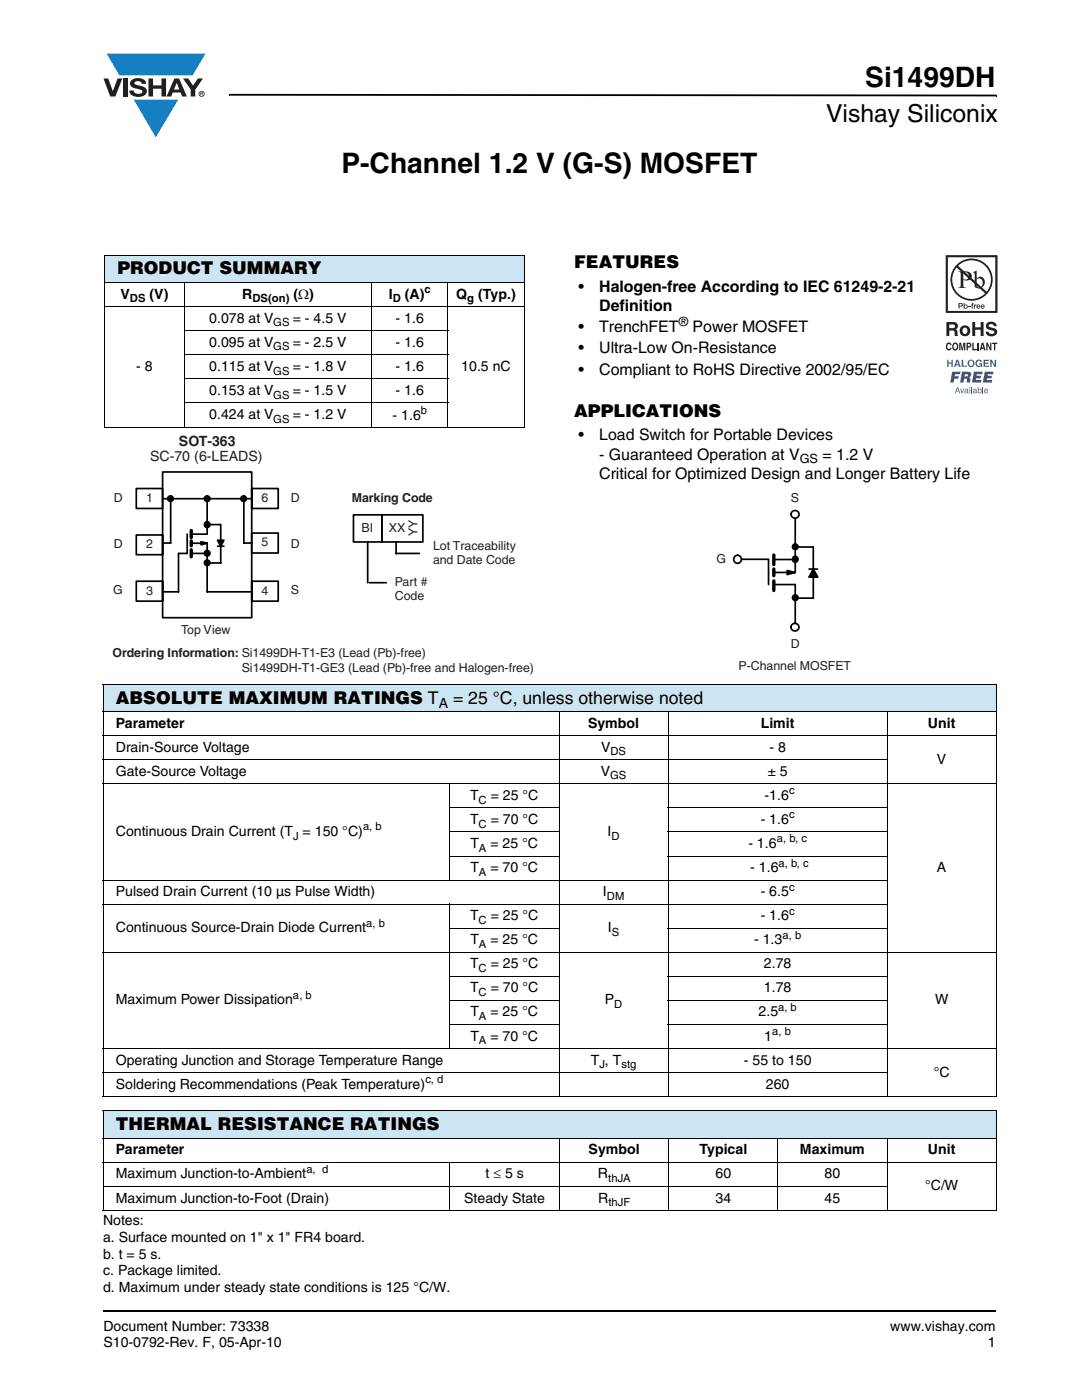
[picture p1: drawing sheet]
<svg xmlns="http://www.w3.org/2000/svg" width="216mm" height="279mm" viewBox="0 0 216 279" stroke-linecap="round" stroke-linejoin="round" font-family="sans-serif">
<g fill="#147fc3">
<path d="M21.3 10.7h19.7l-2.6 4.4h-3.8h-10.8z"/>
<path d="M26.7 19.9h8.9l-4.5 7.5z"/>
</g>
<g fill="#231f20">
<path d="M20.6 15.7h1l.9 2.5 1-2.5h.9l-1.4 3.6h-1z"/>
<path d="M24.6 15.7h.9v3.6h-.9z"/>
<path d="M26.3 16a2.1 2.1 0 0 1 2.8 .3l.1 .4h-.9a.79 .79 0 0 0-.7-.5 .79 .79 0 0 0-.8 .4l.3 .3 1 .2a1.08 1.08 0 0 1 1.2 1.1 1.08 1.08 0 0 1-1.1 1.1 1.73 1.73 0 0 1-2.4-1.2h.9a.96 .96 0 0 0 .8 .6 .96 .96 0 0 0 .9-.4 1.31 1.31 0 0 0-1.2-.6 1.03 1.03 0 0 1-1.1-.6 1.03 1.03 0 0 1 .2-1.1z"/>
<path d="M29.6 15.7h.9v1.3h1.7v-1.3h.9v3.6h-.9v-1.6h-1.7v1.6h-.9z"/>
<path d="M36.5 15.7h1.1l.9 1.4 1-1.4h1l-1.5 2.2v1.4h-.9v-1.4z"/>
<path d="M35.3 16.5l.5 1.4h-1.1zM34.8 15.7l-1.6 3.6h1l.3-.8h1.5l.3 .8h1l-1.6-3.6z"/>
<path d="M39.8 18.7a.46 .46 0 0 1 .9 0 .46 .46 0 0 1-.9 0zM39.6 18.7a.6 .6 0 0 0 1.2 0 .6 .6 0 0 0-1.2 0z"/>
<path d="M40.1 18.5h.2v.2h-.2zM40 18.4v.7h.1v-.3l.4 .3-.2-.3 .2-.2-.1-.2z"/>
</g>
<path d="M45.7 18.7h.2v.4h-.2zM45.9 18.7l152.9 .2v.3l-152.9-.1zM198.8 18.9h.1v.3h-.1zM20.5 261.5h.1v.4h-.1z" fill="#000"/>
<path d="M20.6 261.7h178.2" fill="none" stroke="#000" stroke-width=".36"/>
<path d="M20.9 50.9h83.7v5.5h-83.7z" fill="#cce5f3"/>
<g fill="none" stroke="#000" stroke-width=".2">
<path d="M20.8 50.9h83.8M20.8 56.4h83.8M20.9 51v34.1M36.7 56.3v29M74.2 56.3v29M89.4 56.3v29M104.6 51v34.1M20.8 61.2h83.8M36.7 66h52.8M36.7 70.8h52.8M36.7 75.6h52.8M20.8 85.2h83.8"/>
<path d="M36.7 80.4h52.8"/>
</g>
<path d="M22.5 86.5h84v48.1h-84z" fill="#fff"/>
<g fill="none" stroke="#000" stroke-width=".34">
<path d="M27.2 97.5h5.2v4h-5.2zM32.4 94.2h17.8v29.1h-17.8zM32.4 99.5h17.8M34.1 99.6v8.8h-1.7M41.3 99.5v7.1h-3.1M48.7 99.6v8.8h1.5M50.2 97.5h5.3v4h-5.3zM27.2 106.8h5.2v3.9h-5.2zM27.2 116h5.2v4h-5.2zM37.4 106.6v3.8h-1.8v7.7h-3.2M38.2 110.4h3.1M38.2 108.4h3.1"/>
<path d="M41.3 108.4l-1.2-.3v.6l1.2-.3M41.3 104.7h2.7v7.7h-2.7M41.3 108.4v9.7h8.9M43.4 107.8l.6 1.2 .7-1.2h-1.2M43.4 109h1.3M50.2 116h5.3v4h-5.3zM50.2 106.4h5.3v4h-5.3zM70.5 102.7h5.7v5.5h-5.7zM73.4 108.2v8.1M73.7 116.3h3.4M76.2 102.7h8.2v5.5h-8.2zM79 110.4h4.7"/>
<path d="M79 108.2v2.3"/>
<circle cx="34" cy="99.5" r=".55"/>
<circle cx="41.3" cy="99.5" r=".55"/>
<circle cx="48.6" cy="99.5" r=".55"/>
<circle cx="41.3" cy="104.7" r=".58"/>
<circle cx="41.3" cy="112.3" r=".55"/>
<circle cx="41.3" cy="110.4" r=".55"/>
</g>
<path d="M38.2 105.9v1.4M38.2 108v.9M38.2 109.7v1.4" fill="none" stroke="#000" stroke-width=".68"/>
<g fill="#000">
<path d="M40.1 108.1l1.2 .3-1.2 .3zM43.5 107.8h1.2l-.7 1.2z"/>
<circle cx="34" cy="99.5" r=".55"/>
<circle cx="41.3" cy="99.5" r=".55"/>
<circle cx="48.6" cy="99.5" r=".55"/>
<circle cx="41.3" cy="104.7" r=".58"/>
<circle cx="41.3" cy="112.3" r=".55"/>
<circle cx="41.3" cy="110.4" r=".55"/>
</g>
<path d="M143 98.1h26.8v36.3h-26.8z" fill="#fff"/>
<path d="M154.4 111.7h4.3M158.7 103.5v10.7" fill="none" stroke="#000" stroke-width=".34"/>
<circle cx="158.6" cy="125.2" r=".79" fill="#fff"/>
<g fill="none" stroke="#000" stroke-width=".34">
<path d="M147.8 111.6l5.5 .1v5M154.4 114.2h4.3l-1.6-.3v.8l1.5-.4M154.4 116.7h4.3v7.7M158.7 109.2h3.6v10.2h-3.6M161.4 115.2l.9-1.6 .9 1.6h-1.7M161.4 113.6h1.7"/>
<circle cx="158.6" cy="125.2" r=".79"/>
</g>
<path d="M154.4 110.8v1.9M154.4 113.6v1.3M154.4 115.9v1.9" fill="none" stroke="#000" stroke-width=".68"/>
<path d="M157.1 113.9l1.6 .3-1.6 .5zM162.3 113.6l.9 1.6h-1.7z" fill="#000"/>
<circle cx="147.1" cy="111.6" r=".78" fill="#fff"/>
<circle cx="147.1" cy="111.6" r=".78" fill="none" stroke="#000" stroke-width=".34"/>
<circle cx="158.6" cy="102.7" r=".78" fill="#fff"/>
<g fill="none" stroke="#000" stroke-width=".34">
<circle cx="158.6" cy="102.7" r=".78"/>
<circle cx="158.7" cy="111.6" r=".58"/>
<circle cx="158.7" cy="119.3" r=".55"/>
<circle cx="158.7" cy="109.1" r=".55"/>
</g>
<g fill="#000">
<circle cx="158.7" cy="111.6" r=".58"/>
<circle cx="158.7" cy="119.3" r=".55"/>
<circle cx="158.7" cy="109.1" r=".55"/>
</g>
<path d="M20.6 136.5h178.2v5.5h-178.2z" fill="#cce5f3"/>
<g fill="none" stroke="#000" stroke-width=".2">
<path d="M20.5 136.5h178.4M20.6 136.6v82.2M198.8 136.6v82.2M20.5 142h112.7M20.5 146.8h178.4M20.5 151.6h156.6M20.5 156.4h178.4M89.6 156.3v19.4M111.6 141.9v77M133.3 141.9v77M133.4 142h43.6M177 141.9v77"/>
<path d="M177.1 142h21.8M20.5 175.6h156.6M89.6 161.2h22.1M89.6 166h22.1M89.6 170.8h22.1M133.2 161.2h43.9M133.2 166h43.9M133.2 170.8h43.9M20.5 180.4h156.6M20.5 190h178.4M89.6 185.2h22.1M89.6 194.8h22.1"/>
<path d="M89.6 199.6h22.1M89.6 180.3v29M133.2 185.2h43.9M133.2 194.8h43.9M133.2 199.6h43.9M20.5 209.2h178.4M20.5 214h156.6M20.5 218.8h178.4M89.6 204.4h22.1M133.2 204.4h43.9"/>
</g>
<path d="M20.6 221.7h178.2v5.5h-178.2z" fill="#cce5f3"/>
<g fill="none" stroke="#000" stroke-width=".2">
<path d="M20.5 221.7h178.4M20.5 227.2h112.9M20.5 232h178.4M20.5 236.8h156.6M20.6 221.7v19.8M89.7 231.9v9.7M111.7 227.1v14.5M133.5 227.1v14.5M133.5 227.2h43.4M155.2 227.1v14.5M177 227.1v14.5M177.1 227.2h21.8"/>
<path d="M198.8 221.7v19.8M20.5 241.6h178.4"/>
</g>
<g fill="#fff">
<path d="M186.8 50.3h13v29.5h-13z"/>
<path d="M188.7 51h10.3v27.5h-10.3z"/>
</g>
<path d="M189.1 51.3h9.5v10.8h-9.5zM188.7 51v11.4h10.3v-11.4z" fill="#201d1e"/>
<g fill="#3853a3">
<path d="M189 71.8h.3v.5h.5v-.5h.3v1.4h-.3v-.6h-.5v.6h-.3z"/>
<path d="M191.9 71.8h.3v1.2h.7v.2h-1z"/>
<path d="M194.8 72a.68 .68 0 0 1 1.2 .2l-.9-.1a.55 .55 0 0 0-.2 .5 .55 .55 0 0 0 .4 .4l.4-.3h-.3v-.2h.6v.7h-.2l-.1-.1a.71 .71 0 0 1-1-.1 .71 .71 0 0 1 .1-1z"/>
<path d="M196.3 71.8h1v.2h-.8v.4h.8v.2h-.8v.4h.8v.2h-1z"/>
<path d="M197.6 71.8h.3l.6 1v-1h.3v1.4h-.3l-.6-1v1h-.3z"/>
<path d="M190 74.2h1.7l-.1 .5h-1l-.1 .4h.8l-.1 .5h-.8l-.1 .7h-.7z"/>
<path d="M194.3 74.2h1.8l-.1 .5h-1.1v.3h.9l-.1 .5h-.9l-.1 .3h1.1l-.1 .5h-1.8z"/>
<path d="M196.5 74.2h1.7v.5h-1.1v.3h.8v.5h-.9l-.1 .3h1.1l-.1 .5h-1.8z"/>
<path d="M191.6 77.6h.2l.2 .7 .2-.7h.2l-.3 .9h-.2z"/>
<path d="M193.8 77.3h.1v1.2h-.1z"/>
<path d="M196 77.3h.2v1.2h-.2z"/>
<path d="M191 72.1l-.2 .6h.4zM190.8 71.8h.4l.5 1.4h-.3l-.1-.3h-.6l-.1 .3h-.3z"/>
<path d="M193.3 72.5a.47 .47 0 0 0 .9 0 .47 .47 0 0 0-.9 0zM193 72.5a.75 .75 0 0 1 1.5 0 .75 .75 0 0 1-1.5 0z"/>
<path d="M192.6 74.7l-.1 .4 .6-.1-.1-.3zM191.9 74.2l1.8 .1a.63 .63 0 0 1-.3 1l.2 .3v.7h-.7v-.6l-.3-.1h-.2l-.1 .7h-.7z"/>
<path d="M191.1 77.4l-.2 .6h.4zM191 77.3h.2l.4 1.2h-.2l-.1-.4h-.5l-.1 .4h-.2z"/>
<path d="M192.7 78.1l-.1 .2 .1 .1 .2-.1 .1-.3zM192.5 77.7l.3-.1h.3l.2 .9-.8-.1v-.4l.5-.2-.2-.1-.3 .2z"/>
<path d="M193.4 77.6h.2v.9h-.2zM193.4 77.3h.2v.1h-.2z"/>
<path d="M194.3 78.1v.2l.1 .1 .2-.1 .1-.3zM194.2 77.7l.3-.1h.3l.2 .9-.8-.1v-.4l.5-.2-.2-.1-.3 .2z"/>
<path d="M195.2 78a.31 .31 0 0 0 .6 0 .31 .31 0 0 0-.6 0zM195.1 77.3h.2v.4a.4 .4 0 0 1 .6 .3 .4 .4 0 0 1-.7 .4l-.1 .1z"/>
<path d="M196.6 77.8l-.1 .2h.5l-.1-.3zM196.5 77.6h.5l.1 .2 .1 .3h-.7l.3 .3 .3-.2-.2 .3a.47 .47 0 0 1-.5-.3 .47 .47 0 0 1 .1-.6z"/>
</g>
<g fill="#231f20">
<path d="M194 64.3h.6v1h1.1v-1h.6v2.8h-.6v-1.3h-1.1v1.3h-.6z"/>
<path d="M197 64.4a1.15 1.15 0 0 1 1.9 .7h-.6v-.2a.68 .68 0 0 0-1-.1v.4l.3 .1a1.29 1.29 0 0 1 1.4 .9 1.17 1.17 0 0 1-1.2 .9 1.17 1.17 0 0 1-1.1-.9h.5l.1 .2a.67 .67 0 0 0 1.1-.1l-.2-.3-.6-.1a.82 .82 0 0 1-.8-.5 .82 .82 0 0 1 .2-1z"/>
<path d="M188.9 68.6l.4-.2h.3l.3 .5-.7-.2a.66 .66 0 0 0 .1 1l.3-.3h.3a.54 .54 0 0 1-.5 .6 .54 .54 0 0 1-.6-.5z"/>
<path d="M191.4 68.4h.4l.2 1.2 .2-1.2h.4v1.5h-.2v-1.3l-.3 1.3h-.2l-.2-1.3-.1 1.3h-.2z"/>
<path d="M194 68.4h.3v1.2h.6v.3h-.9z"/>
<path d="M195.1 68.4h.2v1.5h-.2z"/>
<path d="M196.8 68.4h.3l.5 1.1v-1.1h.2v1.5h-.2l-.5-1.1-.1 1.1h-.2z"/>
<path d="M198 68.4h1v.3h-.4v1.2h-.3v-1.2h-.3z"/>
<path d="M193.2 61.1h.5v.1h-.5z"/>
<path d="M194 60.5h.3l-.2 .2 .1 .1v.1h-.1v.7h-.2v-.7h-.1z"/>
<path d="M194.3 60.8h.2v.1l.3-.1v.1l-.2 .1-.1 .6h-.2z"/>
<path d="M189.4 64.7v.8h1a.39 .39 0 0 0 0-.7zM188.9 64.3h1.4a.79 .79 0 0 1 .7 .4 .79 .79 0 0 1-.1 .9l-.2 .1a.98 .98 0 0 1 .4 1.2l.1 .2h-.7l-.2-1.1h-.9v1.1h-.5z"/>
<path d="M192.3 65.5a.63 .63 0 0 0-.2 .7 .63 .63 0 0 0 .7 .4 .63 .63 0 0 0 .2-.8 .63 .63 0 0 0-.7-.3zM191.5 66a1.09 1.09 0 0 1 2.1 0 1.09 1.09 0 0 1-2.1 0z"/>
<path d="M190.5 68.7a.64 .64 0 0 0 .1 1l.2-.1a.64 .64 0 0 0-.2-1zM190.2 68.5l.2-.1a.56 .56 0 0 1 .7 .3 .82 .82 0 0 1-.5 1.3l-.2-.1a.89 .89 0 0 1-.2-1.4z"/>
<path d="M193.1 68.7v.4l.4-.1v-.3zM192.9 68.4h.5a.5 .5 0 0 1 .4 .5 .5 .5 0 0 1-.4 .5h-.3v.5h-.2z"/>
<path d="M196.1 68.7l-.2 .6h.3zM195.9 68.4h.3l.4 1.5h-.2l-.1-.3h-.5l-.1 .3h-.2z"/>
<path d="M189.1 51.3h9.5v10.8h-9.5zM188.7 51v11.4h10.3v-11.4z"/>
<path d="M191.5 60.6v.4h.4v-.3zM191.3 60.5h.7l.1 .3-.1 .3-.5 .1v.4h-.2z"/>
<path d="M192.4 61.2a.26 .26 0 0 0 .5 0 .26 .26 0 0 0-.5 0zM192.3 60.5h.2v.4a.38 .38 0 0 1 .5 0 .38 .38 0 0 1 0 .6 .38 .38 0 0 1-.5 0l-.2 .1z"/>
<path d="M195.1 61l-.1 .1h.4l-.2-.2zM195 60.8h.4l.2 .4h-.6l.1 .2 .5-.1a.42 .42 0 0 1-.7 .2 .42 .42 0 0 1 .1-.7z"/>
<path d="M195.9 61v.1h.4l-.2-.2zM195.9 60.8h.4l.2 .4h-.6v.2l.6-.1a.42 .42 0 0 1-.7 .2 .42 .42 0 0 1 .1-.7z"/>
<path d="M192.2 54.4v1.3a.75 .75 0 0 0 1.1-.6 .75 .75 0 0 0-1.1-.7zM191.2 54.1a2.81 2.81 0 0 1 2.5 .4 .97 .97 0 0 1-.1 1.2 .97 .97 0 0 1-1.2 .2h-.2v1.1l.1 .2 .4 .3h-1.5l.3-.2 .2-.3v-2.3v-.3z"/>
<path d="M194.9 55.8v1.4l.1 .1a.72 .72 0 0 0 .9-.1 .72 .72 0 0 0 .2-.7 .72 .72 0 0 0-.3-.8 .72 .72 0 0 0-.9 .1zM194.1 54.3l.8-.3v1.6a.89 .89 0 0 1 1.1-.3 .89 .89 0 0 1 .5 1 1.23 1.23 0 0 1-.7 1.2 1.23 1.23 0 0 1-1.3-.2v-2.7z"/>
<path d="M191.2 53.1a3.9 3.9 0 0 1 5.3-.2 3.9 3.9 0 0 1 .4 5.3zM190.9 53.4l5.7 5.2a3.9 3.9 0 0 1-5.3 .1 3.9 3.9 0 0 1-.4-5.3zM189.7 55.8a4.2 4.2 0 0 0 8.4 0 4.2 4.2 0 0 0-8.4 0z"/>
</g>
<g font-size="5.6">
<text x="172.6" y="17.4">Si1499DH</text>
<text x="68.1" y="34.5">P-Channel 1.2 V (G-S) MOSFET</text>
</g>
<text font-size="4.9" x="164.8" y="24.4">Vishay Siliconix</text>
<g font-size="3.5">
<text x="114.6" y="53.5">FEATURES</text>
<text x="23.4" y="54.8">PRODUCT SUMMARY</text>
<text x="114.6" y="83.1">APPLICATIONS</text>
<text x="23.1" y="140.5">ABSOLUTE MAXIMUM RATINGS T</text>
<text x="90.4" y="140.5">= 25 °C, unless otherwise noted</text>
<text x="23.1" y="225.5">THERMAL RESISTANCE RATINGS</text>
</g>
<g font-size="3.2">
<text x="115.4" y="58.2">•</text>
<text x="119.6" y="58.2">Halogen-free According to IEC 61249-2-21</text>
<text x="119.6" y="62.1">Definition</text>
<text x="115.4" y="66.3">•</text>
<text x="115.4" y="70.5">•</text>
<text x="119.6" y="66.3">TrenchFET</text>
<text x="119.6" y="70.5">Ultra-Low On-Resistance</text>
<text x="138.2" y="66.3">Power MOSFET</text>
<text x="115.4" y="74.8">•</text>
<text x="119.6" y="74.8">Compliant to RoHS Directive 2002/95/EC</text>
<text x="115.4" y="87.8">•</text>
<text x="119.6" y="87.8">Load Switch for Portable Devices</text>
<text x="119.6" y="91.7">- Guaranteed Operation at V</text>
<text x="119.6" y="95.6">Critical for Optimized Design and Longer Battery Life</text>
<text x="164.1" y="91.7">= 1.2 V</text>
</g>
<g font-size="2.8">
<text x="24" y="59.6">V</text>
<text x="29.8" y="59.6">(V)</text>
<text x="48.3" y="59.6">R</text>
<text x="58.5" y="59.6">(Ω)</text>
<text x="77.6" y="59.6">I</text>
<text x="80.8" y="59.6">(A)</text>
<text x="91" y="59.6">Q</text>
<text x="95.4" y="59.6">(Typ.)</text>
<text x="41.8" y="64.4">0.078 at V</text>
<text x="58.4" y="64.4">= - 4.5 V</text>
<text x="78.9" y="64.4">- 1.6</text>
<text x="41.8" y="69.2">0.095 at V</text>
<text x="58.4" y="69.2">= - 2.5 V</text>
<text x="78.9" y="69.2">- 1.6</text>
<text x="27.2" y="74">- 8</text>
<text x="41.8" y="74">0.115 at V</text>
<text x="58.4" y="74">= - 1.8 V</text>
<text x="78.9" y="74">- 1.6</text>
<text x="92" y="74">10.5 nC</text>
<text x="41.8" y="78.8">0.153 at V</text>
<text x="41.8" y="83.6">0.424 at V</text>
<text x="58.4" y="78.8">= - 1.5 V</text>
<text x="58.4" y="83.6">= - 1.2 V</text>
<text x="78.3" y="83.8">- 1.6</text>
<text x="78.9" y="78.8">- 1.6</text>
<text x="87.5" y="141.4">A</text>
<text x="23.1" y="145.3">Parameter</text>
<text x="117.3" y="145.3">Symbol</text>
<text x="151.8" y="145.3">Limit</text>
<text x="185.2" y="145.3">Unit</text>
<text x="23.1" y="150.1">Drain-Source Voltage</text>
<text x="23.1" y="154.9">Gate-Source Voltage</text>
<text x="119.9" y="154.9">V</text>
<text x="119.9" y="150.1">V</text>
<text x="153.2" y="154.9">± 5</text>
<text x="153.5" y="150.1">- 8</text>
<text x="187" y="152.5">V</text>
<text x="93.8" y="159.7">T</text>
<text x="97.9" y="159.7">= 25 °C</text>
<text x="152.6" y="159.7">-1.6</text>
<text x="23.1" y="166.9">Continuous Drain Current (T = 150 °C)</text>
<text x="93.8" y="164.5">T</text>
<text x="97.9" y="164.5">= 70 °C</text>
<text x="121.2" y="166.9">I</text>
<text x="151.8" y="164.5">- 1.6</text>
<text x="93.9" y="169.2">T</text>
<text x="97.9" y="169.2">= 25 °C</text>
<text x="149.3" y="169.2">- 1.6</text>
<text x="23.1" y="178.9">Pulsed Drain Current (10 µs Pulse Width)</text>
<text x="93.9" y="174.1">T</text>
<text x="97.9" y="174.1">= 70 °C</text>
<text x="120.3" y="178.9">I</text>
<text x="149.7" y="174.1">- 1.6</text>
<text x="151.8" y="178.9">- 6.5</text>
<text x="187" y="174.1">A</text>
<text x="93.8" y="183.7">T</text>
<text x="97.9" y="183.7">= 25 °C</text>
<text x="151.8" y="183.7">- 1.6</text>
<text x="23.1" y="186.1">Continuous Source-Drain Diode Current</text>
<text x="93.9" y="188.5">T</text>
<text x="97.9" y="188.5">= 25 °C</text>
<text x="121.3" y="186.1">I</text>
<text x="150.5" y="188.5">- 1.3</text>
<text x="93.8" y="193.3">T</text>
<text x="97.9" y="193.3">= 25 °C</text>
<text x="152.4" y="193.3">2.78</text>
<text x="23.1" y="200.5">Maximum Power Dissipation</text>
<text x="93.8" y="198.1">T</text>
<text x="93.9" y="202.9">T</text>
<text x="97.9" y="202.9">= 25 °C</text>
<text x="97.9" y="198.1">= 70 °C</text>
<text x="120.7" y="200.5">P</text>
<text x="151.3" y="202.9">2.5</text>
<text x="152.4" y="198.1">1.78</text>
<text x="186.6" y="200.5">W</text>
<text x="93.9" y="207.7">T</text>
<text x="97.9" y="207.7">= 70 °C</text>
<text x="152.5" y="207.7">1</text>
<text x="23.1" y="212.4">Operating Junction and Storage Temperature Range</text>
<text x="117.9" y="212.4">T , T</text>
<text x="148.4" y="212.4">- 55 to 150</text>
<text x="186.3" y="214.9">°C</text>
<text x="23.1" y="217.3">Soldering Recommendations (Peak Temperature)</text>
<text x="152.8" y="217.3">260</text>
<text x="23.1" y="230.4">Parameter</text>
<text x="117.5" y="230.4">Symbol</text>
<text x="139.6" y="230.4">Typical</text>
<text x="159.6" y="230.4">Maximum</text>
<text x="185.1" y="230.4">Unit</text>
<text x="23.1" y="240">Maximum Junction-to-Foot (Drain)</text>
<text x="23.1" y="235.2">Maximum Junction-to-Ambient</text>
<text x="92.6" y="240">Steady State</text>
<text x="96.9" y="235.2">t ≤ 5 s</text>
<text x="119.3" y="235.2">R</text>
<text x="119.3" y="240">R</text>
<text x="142.8" y="235.2">60</text>
<text x="142.8" y="240">34</text>
<text x="164.5" y="235.2">80</text>
<text x="164.5" y="240">45</text>
<text x="184.6" y="237.6">°C/W</text>
<text x="20.6" y="244.5">Notes:</text>
<text x="20.6" y="247.9">a. Surface mounted on 1&quot; x 1&quot; FR4 board.</text>
<text x="20.6" y="251.2">b. t = 5 s.</text>
<text x="20.6" y="254.6">c. Package limited.</text>
<text x="20.6" y="257.9">d. Maximum under steady state conditions is 125 °C/W.</text>
<text x="20.6" y="265.6">Document Number: 73338</text>
<text x="20.6" y="268.8">S10-0792-Rev. F, 05-Apr-10</text>
<text x="177.7" y="265.6">www.vishay.com</text>
<text x="197.1" y="268.8">1</text>
</g>
<g font-size="2.8" fill="#231f20">
<text x="35.7" y="88.9">SOT-363</text>
<text x="29.9" y="92">SC-70 (6-LEADS)</text>
</g>
<g font-size="2.5">
<text x="135.4" y="65">®</text>
<text x="159.6" y="92.5">GS</text>
</g>
<g font-size="2.5" fill="#231f20">
<text x="22.7" y="100.1">D</text>
<text x="29.1" y="100.2">1</text>
<text x="52.2" y="100.2">6</text>
<text x="58" y="100.1">D</text>
<text x="70.2" y="100.2">Marking Code</text>
<text x="157.8" y="100.2">S</text>
<text x="72.1" y="106.1">BI</text>
<text x="77.6" y="106.1">XX</text>
<text x="83.3" y="107.1" transform="rotate(-90 83.3 107.1)">YY</text>
<text x="22.7" y="109.4">D</text>
<text x="29.1" y="109.4">2</text>
<text x="52.2" y="109.1">5</text>
<text x="58" y="109.4">D</text>
<text x="86.4" y="109.7">Lot Traceability</text>
<text x="86.4" y="112.5">and Date Code</text>
<text x="143" y="112.3">G</text>
<text x="22.6" y="118.6">G</text>
<text x="29.1" y="118.7">3</text>
<text x="52.2" y="118.7">4</text>
<text x="58" y="118.6">S</text>
<text x="78.8" y="116.9">Part #</text>
<text x="78.8" y="119.7">Code</text>
<text x="22.5" y="131.1">Ordering Information: Si1499DH-T1-E3 (Lead (Pb)-free)</text>
<text x="36.1" y="126.5">Top View</text>
<text x="157.8" y="129.3">D</text>
<text x="48.2" y="134.1">Si1499DH-T1-GE3 (Lead (Pb)-free and Halogen-free)</text>
<text x="147.4" y="133.8">P-Channel MOSFET</text>
</g>
<g font-size="2.2">
<text x="84.7" y="58.5">c</text>
<text x="25.9" y="60.3">DS</text>
<text x="50.4" y="60.3">DS(on)</text>
<text x="54.5" y="65.2">GS</text>
<text x="78.4" y="60.3">D</text>
<text x="93.2" y="60.3">g</text>
<text x="54.5" y="69.9">GS</text>
<text x="54.5" y="74.7">GS</text>
<text x="54.5" y="79.5">GS</text>
<text x="84" y="82.7">b</text>
<text x="54.5" y="84.3">GS</text>
<text x="121.8" y="155.6">GS</text>
<text x="121.8" y="150.8">DS</text>
<text x="95.5" y="160.4">C</text>
<text x="157.4" y="158.5">c</text>
<text x="58.5" y="167.6">J</text>
<text x="72.4" y="165.7">a, b</text>
<text x="95.5" y="165.2">C</text>
<text x="122" y="167.6">D</text>
<text x="157.4" y="163.3">c</text>
<text x="95.6" y="170">A</text>
<text x="155" y="168.1">a, b, c</text>
<text x="155.4" y="172.9">a, b, c</text>
<text x="95.6" y="174.8">A</text>
<text x="121.1" y="179.6">DM</text>
<text x="157.4" y="177.7">c</text>
<text x="73.1" y="184.9">a, b</text>
<text x="95.5" y="184.4">C</text>
<text x="157.4" y="182.5">c</text>
<text x="95.6" y="189.2">A</text>
<text x="122.1" y="186.8">S</text>
<text x="156.1" y="187.3">a, b</text>
<text x="95.5" y="194">C</text>
<text x="58.5" y="199.3">a, b</text>
<text x="95.5" y="198.8">C</text>
<text x="95.6" y="203.6">A</text>
<text x="122.6" y="201.2">D</text>
<text x="155.3" y="201.7">a, b</text>
<text x="95.6" y="208.4">A</text>
<text x="154.1" y="206.5">a, b</text>
<text x="119.6" y="213.2">J</text>
<text x="124" y="213.2">stg</text>
<text x="84.9" y="216.1">c, d</text>
<text x="61.1" y="234.1">a, d</text>
<text x="121.4" y="235.9">thJA</text>
<text x="121.4" y="240.7">thJF</text>
</g>
</svg>
